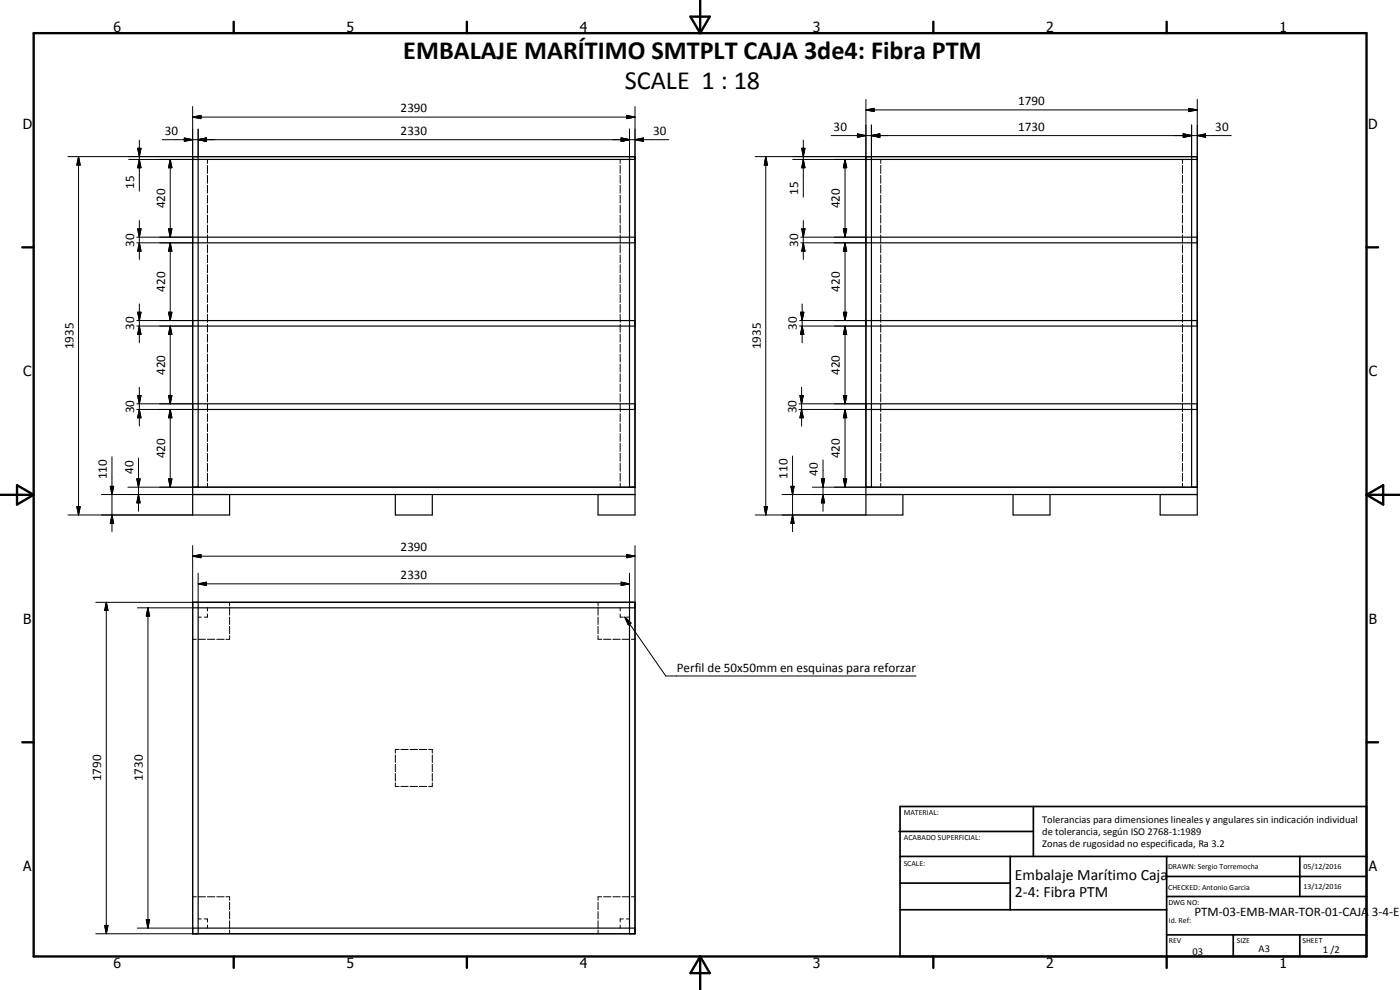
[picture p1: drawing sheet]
<svg xmlns="http://www.w3.org/2000/svg" width="420mm" height="297mm" viewBox="0 0 420 297" stroke-linecap="round" stroke-linejoin="round" font-family="sans-serif">
<g fill="none" stroke="#000" stroke-width=".35">
<path d="M57.8 47.8h132.8M59.5 47v99.2M188.9 47v99.2M259.9 47.8h99.4M261.5 47v99.2M357.6 47v99.2M57.8 72.9h132.8M57.8 71.2h132.8M259.9 72.9h99.4M259.9 71.2h99.4M57.8 97.8h132.8M57.8 96.2h132.8"/>
<path d="M259.9 97.8h99.4M259.9 96.2h99.4M57.8 122.9h132.8M57.8 121.2h132.8M259.9 122.9h99.4M259.9 121.2h99.4M57.8 148.4h132.8M57.8 146.2h132.8M68.9 148.4v6.1h-11.1v-107.5h132.8v107.5h-11.1v-6.1M118.6 148.4v6.1h11.1v-6.1M259.9 148.4h99.4M259.9 146.2h99.4"/>
<path d="M271 148.4v6.1h-11.1v-107.5h99.4v107.5h-11.1v-6.1M304 148.4v6.1h11.1v-6.1M57.8 180.7h132.8v99.5h-132.8zM57.8 182.4h132.8M59.5 180.7v99.5M188.9 180.7v99.5M57.8 278.5h132.8"/>
</g>
<g fill="none" stroke="#000" stroke-width=".3">
<path d="M57.8 35.1l2.5-.5v1zM57.8 32v15h-37.4M57.8 35.1h132.8M59.5 38.7v8.3M188.1 34.6l2.5 .5-2.5 .5zM188.9 38.7v8.3M190.6 32v15M259.9 33l2.4-.5v1zM259.9 29.8v17.2h-33.3M259.9 33h99.4M261.5 37.5v9.5M356.8 32.5l2.5 .5-2.5 .5z"/>
<path d="M357.6 37.5v9.5M359.3 29.8v17.2M23.6 47l.5 2.5h-1zM23.6 47v107.5M38.6 47.8h19.2M41.3 44.5h1l-.5 2.5zM41.8 47.8l.5 2.5h-1zM41.8 42v15.4M48.7 41.9h152M51.1 47.8l.5 2.5h-1zM51.1 47.8v23.4M55.3 41.4l2.5 .5-2.5 .5z"/>
<path d="M59.5 41.9l2.5-.5v1zM62.3 47.8v1.2M62.3 49.7v2.3M62.3 52.6v2.4M62.3 55.6v2.4M62.3 58.6v2.4M186.1 47.8v1.2M186.1 49.7v2.3M186.1 52.6v2.4M186.1 55.6v2.4M186.1 58.6v2.4M186.4 41.4l2.5 .5-2.5 .5z"/>
<path d="M190.6 41.9l2.5-.5v1zM229.8 47l.5 2.5h-.9zM229.8 47v107.5M237.9 47.8h22M240.6 44.5h1l-.5 2.5zM241.1 47.8l.5 2.5h-1zM241.1 42v17.2M249.5 40.7h120M253.6 47.8l.5 2.5h-1zM253.6 47.8v23.4M257.3 40.2l2.6 .5-2.6 .5zM261.5 40.7l2.5-.5v1z"/>
<path d="M264.3 47.8v1.2M264.3 49.7v2.3M264.3 52.6v2.4M264.3 55.6v2.4M264.3 58.6v2.4M354.9 47.8v1.2M354.9 49.7v2.3M354.9 52.6v2.4M354.9 55.6v2.4M354.9 58.6v2.4M355.1 40.2l2.5 .5-2.5 .5zM359.3 40.7l2.5-.5v1z"/>
<path d="M41.1 71.2h16.7M41.1 72.9h16.7M41.3 68.7h1l-.5 2.5zM41.8 72.9l.5 2.5h-1zM41.8 66.2v11.7M50.6 68.7h1l-.5 2.5zM51.1 72.9l.5 2.5h-1zM51.1 72.9v23.3M62.3 61.6v2.3M62.3 64.5v2.4M62.3 67.5v2.4M62.3 70.5v2.4"/>
<path d="M62.3 73.4v2.5M62.3 76.5v2.3M62.3 79.4v2.4M186.1 61.6v2.3M186.1 64.5v2.4M186.1 67.5v2.4M186.1 70.5v2.4M186.1 73.4v2.5M186.1 76.5v2.3M186.1 79.4v2.4M240.3 71.2h19.6M240.3 72.9h19.6"/>
<path d="M240.6 68.7h1l-.5 2.5zM241.1 72.9l.5 2.5h-1zM241.1 66.2v11.7M253.1 68.7h1l-.5 2.5zM253.6 72.9l.5 2.5h-1zM253.6 72.9v23.3M264.3 61.6v2.3M264.3 64.5v2.4M264.3 67.5v2.4M264.3 70.5v2.4M264.3 73.4v2.5M264.3 76.5v2.3"/>
<path d="M264.3 79.4v2.4M354.9 61.6v2.3M354.9 64.5v2.4M354.9 67.5v2.4M354.9 70.5v2.4M354.9 73.4v2.5M354.9 76.5v2.3M354.9 79.4v2.4M41.1 96.2h16.7M41.1 97.8h16.7M41.3 93.7h1l-.5 2.5zM41.8 97.8l.5 2.5h-1z"/>
<path d="M41.8 91.2v11.7M50.6 93.7h1l-.5 2.5zM51.1 97.8l.5 2.5h-1zM51.1 97.8v23.4M62.3 82.4v2.4M62.3 85.4v2.4M62.3 88.4v2.4M62.3 91.4v2.3M62.3 94.3v2.4M62.3 97.3v2.4M186.1 82.4v2.4M186.1 85.4v2.4"/>
<path d="M186.1 88.4v2.4M186.1 91.4v2.3M186.1 94.3v2.4M186.1 97.3v2.4M240 96.2h19.9M240 97.8h19.9M240.2 93.7h1l-.5 2.5zM240.7 97.8l.5 2.5h-1zM240.7 91.2v11.7M253.1 93.7h1l-.5 2.5zM253.6 97.8l.5 2.5h-1zM253.6 97.8v23.4"/>
<path d="M264.3 82.4v2.4M264.3 85.4v2.4M264.3 88.4v2.4M264.3 91.4v2.3M264.3 94.3v2.4M264.3 97.3v2.4M354.9 82.4v2.4M354.9 85.4v2.4M354.9 88.4v2.4M354.9 91.4v2.3M354.9 94.3v2.4M354.9 97.3v2.4"/>
<path d="M41.3 118.7h1l-.5 2.5zM41.8 116.2v11.6M50.6 118.7h1l-.5 2.5zM62.3 100.3v2.4M62.3 103.3v2.4M62.3 106.3v2.3M62.3 109.2v2.4M62.3 112.2v2.4M62.3 115.2v2.4M62.3 118.2v2.4M186.1 100.3v2.4M186.1 103.3v2.4"/>
<path d="M186.1 106.3v2.3M186.1 109.2v2.4M186.1 112.2v2.4M186.1 115.2v2.4M186.1 118.2v2.4M240.1 118.7h1l-.5 2.5zM240.6 116.2v11.6M253.1 118.7h1l-.5 2.5zM264.3 100.3v2.4M264.3 103.3v2.4M264.3 106.3v2.3M264.3 109.2v2.4"/>
<path d="M264.3 112.2v2.4M264.3 115.2v2.4M264.3 118.2v2.4M354.9 100.3v2.4M354.9 103.3v2.4M354.9 106.3v2.3M354.9 109.2v2.4M354.9 112.2v2.4M354.9 115.2v2.4M354.9 118.2v2.4M33.6 137v22.5M41.1 122.9h16.7"/>
<path d="M41.1 121.2h16.7M41.6 137.5v15.9M41.8 122.9l.5 2.4h-1zM51.1 122.9l.5 2.4h-1zM51.1 122.9v23.3M62.3 121.2v2.3M62.3 124.1v2.4M62.3 127.1v2.4M62.3 130.1v2.4M62.3 133.1v2.3M62.3 136.1v2.3M62.3 139v2.4"/>
<path d="M186.1 121.2v2.3M186.1 124.1v2.4M186.1 127.1v2.4M186.1 130.1v2.4M186.1 133.1v2.3M186.1 136.1v2.3M186.1 139v2.4M237.9 136.8v22.7M239.8 122.9h20.1M239.8 121.2h20.1M240.6 122.9l.5 2.4h-1zM247 138v15.4"/>
<path d="M253.6 122.9l.5 2.4h-1zM253.6 122.9v23.3M264.3 121.2v2.3M264.3 124.1v2.4M264.3 127.1v2.4M264.3 130.1v2.4M264.3 133.1v2.3M264.3 136.1v2.3M264.3 139v2.4M354.9 121.2v2.3M354.9 124.1v2.4M354.9 127.1v2.4"/>
<path d="M354.9 130.1v2.4M354.9 133.1v2.3M354.9 136.1v2.3M354.9 139v2.4M20.4 154.5h37.4M23.1 152h1l-.5 2.5zM30.4 148.4h27.4M33.1 145.9h1l-.5 2.5zM33.6 154.5l.5 2.5h-1zM38.4 146.2h19.4M41.1 143.7h1l-.5 2.5zM41.6 148.4l.5 2.5h-1z"/>
<path d="M50.6 143.7h1l-.5 2.5zM62.3 142v2.4M62.3 145v1.2M186.1 142v2.4M186.1 145v1.2M226.6 154.5h33.3M229.4 152h.9l-.5 2.5zM234.7 148.4h25.2M237.4 145.9h.9l-.4 2.5zM237.9 154.5l.4 2.5h-.9zM243.8 146.2h16.1M246.5 143.7h1l-.5 2.5z"/>
<path d="M247 148.4l.5 2.5h-1zM253.1 143.7h1l-.5 2.5zM264.3 142v2.4M264.3 145v1.2M354.9 142v2.4M354.9 145v1.2M57.8 166.9l2.5-.5v.9zM57.8 163.7v17h-29.1M57.8 166.9h132.8M59.5 175.2l2.5-.5v1zM59.5 172v8.7M59.5 175.2h129.4"/>
<path d="M186.4 174.7l2.5 .5-2.5 .5zM188.1 166.4l2.5 .5-2.5 .4zM188.9 172v8.7M190.6 163.7v17M31.9 180.7l.5 2.5h-1zM31.9 180.7v99.5M41.2 182.4h16.6M44.4 182.4l.5 2.5h-1zM44.4 182.4v96.1M57.8 191.8h1.1M59.5 191.8h2.2M59.5 185.2h.9"/>
<path d="M62.3 182.4v.9M62.3 184.2v1h-1M62.3 191.8h2.2M65.1 191.8h2.2M68.9 180.7v1.1M68.9 182.4v2.2M68.9 185.2v2.2M68.9 187.9v2.3M68.9 190.7v1.1h-1.1M179.5 190.7v1.1h1.1M179.5 180.7v1.1M179.5 182.4v2.2"/>
<path d="M179.5 185.2v2.2M179.5 187.9v2.3M181.1 191.8h2.2M183.9 191.8h2.2M186.1 182.4v.9M186.1 184.2v1h1M186.7 191.8h2.2M187.5 185.2l1.9 1.7-.9 .6zM187.5 185.2l12.3 17.6h75.1M188 185.2h.9M189.5 191.8h1.1M118.6 234.9v1.1h1.1"/>
<path d="M118.6 226.5v2.3M118.6 229.3v2.2M118.6 232.1v2.2M119.7 224.9h-1.1v1.1M120.3 236h2.2M120.3 224.9h2.2M123.1 236h2.2M123.1 224.9h2.2M125.9 236h2.2M125.9 224.9h2.2M128.6 224.9h1.1v1.1M129.7 234.9v1.1h-1.1"/>
<path d="M129.7 226.5v2.3M129.7 229.3v2.2M129.7 232.1v2.2M31.4 277.7h1l-.5 2.5zM41.2 278.5h16.6M43.9 276h1l-.5 2.5zM57.8 269.1h1.1M59.5 269.1h2.2M59.5 275.7h.9M61.3 275.7h1v.9M62.3 277.6v.9M62.3 269.1h2.2"/>
<path d="M65.1 269.1h2.2M67.8 269.1h1.1v1M68.9 270.7v2.2M68.9 273.5v2.2M68.9 276.3v2.2M68.9 279v1.2M179.5 270.7v2.2M179.5 273.5v2.2M179.5 276.3v2.2M179.5 279v1.2M180.6 269.1h-1.1v1M181.1 269.1h2.2"/>
<path d="M183.9 269.1h2.2M186.1 277.6v.9M186.7 269.1h2.2M187.1 275.7h-1v.9M188 275.7h.9M189.5 269.1h1.1M28.7 280.2h29.1"/>
</g>
<g fill="none" stroke="#000" stroke-width=".71">
<path d="M10.1 9.9h400v277.1h-400zM70.1 6.5v3.4M140.1 6.5v3.4M207.2 5h5.8l-2.9 4.9zM210.1 0v9.9M280.1 6.5v3.4M350.1 6.5v3.4M6.7 74.2h3.4M410.1 74.2h3.5M.1 148.5h10M5.1 145.6l5 2.9-5 2.9zM410.1 148.5h10"/>
<path d="M410.1 148.5l5-2.9v5.8zM6.7 222.7h3.4M410.1 222.7h3.5M70.1 287v3.4M140.1 287v3.4M210.1 287v10M210.1 287l2.9 5h-5.8zM280.1 287v3.4M350.1 287v3.4"/>
</g>
<g fill="none" stroke="#000" stroke-width=".51">
<path d="M269.8 249.5h40.3M270.1 242h140v45h-140zM270.1 257h140M303.2 257v16M310.1 242v15M350.1 257v30M390.1 257v12M270.1 265h33.1M270.1 273h80M350.1 269h60M350.1 263h60M350.1 280.5h60"/>
<path d="M370.1 280.5v6.5M390.1 280.5v6.5"/>
</g>
<g fill="#000">
<path d="M57.8 35.1l2.5-.5v1zM188.1 34.6l2.5 .5-2.5 .5zM259.9 33l2.4-.5v1zM356.8 32.5l2.5 .5-2.5 .5zM23.6 47l.5 2.5h-1zM41.3 44.5h1l-.5 2.5zM41.8 47.8l.5 2.5h-1zM51.1 47.8l.5 2.5h-1zM55.3 41.4l2.5 .5-2.5 .5zM59.5 41.9l2.5-.5v1zM186.4 41.4l2.5 .5-2.5 .5zM190.6 41.9l2.5-.5v1z"/>
<path d="M229.8 47l.5 2.5h-.9zM240.6 44.5h1l-.5 2.5zM241.1 47.8l.5 2.5h-1zM253.6 47.8l.5 2.5h-1zM257.3 40.2l2.6 .5-2.6 .5zM261.5 40.7l2.5-.5v1zM355.1 40.2l2.5 .5-2.5 .5zM359.3 40.7l2.5-.5v1zM41.3 68.7h1l-.5 2.5zM41.8 72.9l.5 2.5h-1zM50.6 68.7h1l-.5 2.5zM51.1 72.9l.5 2.5h-1z"/>
<path d="M240.6 68.7h1l-.5 2.5zM241.1 72.9l.5 2.5h-1zM253.1 68.7h1l-.5 2.5zM253.6 72.9l.5 2.5h-1zM41.3 93.7h1l-.5 2.5zM50.6 93.7h1l-.5 2.5zM240.2 93.7h1l-.5 2.5zM253.1 93.7h1l-.5 2.5zM41.3 118.7h1l-.5 2.5zM41.8 97.8l.5 2.5h-1zM50.6 118.7h1l-.5 2.5zM51.1 97.8l.5 2.5h-1z"/>
<path d="M240.1 118.7h1l-.5 2.5zM240.7 97.8l.5 2.5h-1zM253.1 118.7h1l-.5 2.5zM253.6 97.8l.5 2.5h-1zM41.8 122.9l.5 2.4h-1zM51.1 122.9l.5 2.4h-1zM240.6 122.9l.5 2.4h-1zM253.6 122.9l.5 2.4h-1zM23.1 152h1l-.5 2.5zM33.1 145.9h1l-.5 2.5zM33.6 154.5l.5 2.5h-1zM41.1 143.7h1l-.5 2.5z"/>
<path d="M41.6 148.4l.5 2.5h-1zM50.6 143.7h1l-.5 2.5zM229.4 152h.9l-.5 2.5zM237.4 145.9h.9l-.4 2.5zM237.9 154.5l.4 2.5h-.9zM246.5 143.7h1l-.5 2.5zM247 148.4l.5 2.5h-1zM253.1 143.7h1l-.5 2.5zM57.8 166.9l2.5-.5v.9zM59.5 175.2l2.5-.5v1zM186.4 174.7l2.5 .5-2.5 .5zM188.1 166.4l2.5 .5-2.5 .4z"/>
<path d="M31.9 180.7l.5 2.5h-1zM44.4 182.4l.5 2.5h-1zM187.5 185.2l1.9 1.7-.9 .6zM31.4 277.7h1l-.5 2.5zM43.9 276h1l-.5 2.5z"/>
</g>
<g font-size="7.9">
<text x="121" y="17.6">EMBALAJE MARÍTIMO SMTPLT CAJA 3de4: Fibra PTM</text>
<text x="187.5" y="26.6">SCALE 1 : 18</text>
</g>
<g font-size="4.7">
<text x="304.6" y="263.9">Embalaje Marítimo Caja</text>
<text x="304.6" y="269.3">2-4: Fibra PTM</text>
</g>
<g font-size="4.2">
<text x="34" y="9.6">6</text>
<text x="104" y="9.6">5</text>
<text x="174" y="9.6">4</text>
<text x="244" y="9.6">3</text>
<text x="314" y="9.6">2</text>
<text x="384" y="9.6">1</text>
<text x="6.8" y="38.7">D</text>
<text x="410.6" y="38.7">D</text>
<text x="7" y="112.9">C</text>
<text x="410.8" y="112.9">C</text>
<text x="7" y="187.1">B</text>
<text x="410.8" y="187.1">B</text>
<text x="7" y="261.4">A</text>
<text x="410.8" y="261.4">A</text>
<text x="34" y="290.4">6</text>
<text x="104" y="290.4">5</text>
<text x="174" y="290.4">4</text>
<text x="244" y="290.4">3</text>
<text x="314" y="290.4">2</text>
<text x="384" y="290.4">1</text>
</g>
<g font-size="3.9">
<text x="120.2" y="33.6">2390</text>
<text x="305.6" y="31.5">1790</text>
<text x="49.5" y="40.4">30</text>
<text x="120.2" y="40.4">2330</text>
<text x="196" y="40.4">30</text>
<text x="250.2" y="39.2">30</text>
<text x="305.6" y="39.2">1730</text>
<text x="364.7" y="39.2">30</text>
<text x="40.2" y="56.6" transform="rotate(-90 40.2 56.6)">15</text>
<text x="239.6" y="58.4" transform="rotate(-90 239.6 58.4)">15</text>
<text x="49.5" y="62.5" transform="rotate(-90 49.5 62.5)">420</text>
<text x="252" y="62.5" transform="rotate(-90 252 62.5)">420</text>
<text x="40.2" y="74" transform="rotate(-90 40.2 74)">30</text>
<text x="239.6" y="74" transform="rotate(-90 239.6 74)">30</text>
<text x="49.5" y="87.5" transform="rotate(-90 49.5 87.5)">420</text>
<text x="252" y="87.5" transform="rotate(-90 252 87.5)">420</text>
<text x="40.2" y="99" transform="rotate(-90 40.2 99)">30</text>
<text x="239.2" y="99" transform="rotate(-90 239.2 99)">30</text>
<text x="22" y="104.8" transform="rotate(-90 22 104.8)">1935</text>
<text x="228.3" y="104.8" transform="rotate(-90 228.3 104.8)">1935</text>
<text x="49.5" y="112.5" transform="rotate(-90 49.5 112.5)">420</text>
<text x="252" y="112.5" transform="rotate(-90 252 112.5)">420</text>
<text x="40.2" y="124" transform="rotate(-90 40.2 124)">30</text>
<text x="239" y="124" transform="rotate(-90 239 124)">30</text>
<text x="49.5" y="137.5" transform="rotate(-90 49.5 137.5)">420</text>
<text x="252" y="137.5" transform="rotate(-90 252 137.5)">420</text>
<text x="32.1" y="143.8" transform="rotate(-90 32.1 143.8)">110</text>
<text x="40" y="142.2" transform="rotate(-90 40 142.2)">40</text>
<text x="236.3" y="143.6" transform="rotate(-90 236.3 143.6)">110</text>
<text x="245.4" y="142.8" transform="rotate(-90 245.4 142.8)">40</text>
<text x="120.2" y="165.3">2390</text>
<text x="120.2" y="173.7">2330</text>
<text x="203.1" y="201.8">Perfil de 50x50mm en esquinas para reforzar</text>
<text x="30.3" y="234.4" transform="rotate(-90 30.3 234.4)">1790</text>
<text x="42.9" y="234.4" transform="rotate(-90 42.9 234.4)">1730</text>
<text x="358.5" y="275">PTM-03-EMB-MAR-TOR-01-CAJA 3-4-EM</text>
</g>
<g font-size="3.1">
<text x="312.7" y="246.8">Tolerancias para dimensiones lineales y angulares sin indicación individual</text>
<text x="312.7" y="250.4">de tolerancia, según ISO 2768-1:1989</text>
<text x="312.7" y="254">Zonas de rugosidad no especificada, Ra 3.2</text>
<text x="357.9" y="286.4">03</text>
<text x="377.7" y="285.6">A3</text>
<text x="397" y="285.9">1 /2</text>
</g>
<g font-size="2.4">
<text x="271.2" y="244.4">MATERIAL:</text>
<text x="271.3" y="252">ACABADO SUPERFICIAL:</text>
<text x="271.2" y="259.7">SCALE:</text>
<text x="350.6" y="260.8">DRAWN: Sergio Torremocha</text>
<text x="391.2" y="260.6">05/12/2016</text>
<text x="350.6" y="267">CHECKED: Antonio Garcia</text>
<text x="391.2" y="266.7">13/12/2016</text>
<text x="350.6" y="271.4">DWG NO:</text>
<text x="350.8" y="276.9">Id. Ref:</text>
<text x="350.8" y="282.8">REV</text>
<text x="371.2" y="282.9">SIZE</text>
<text x="390.9" y="282.9">SHEET</text>
</g>
</svg>
